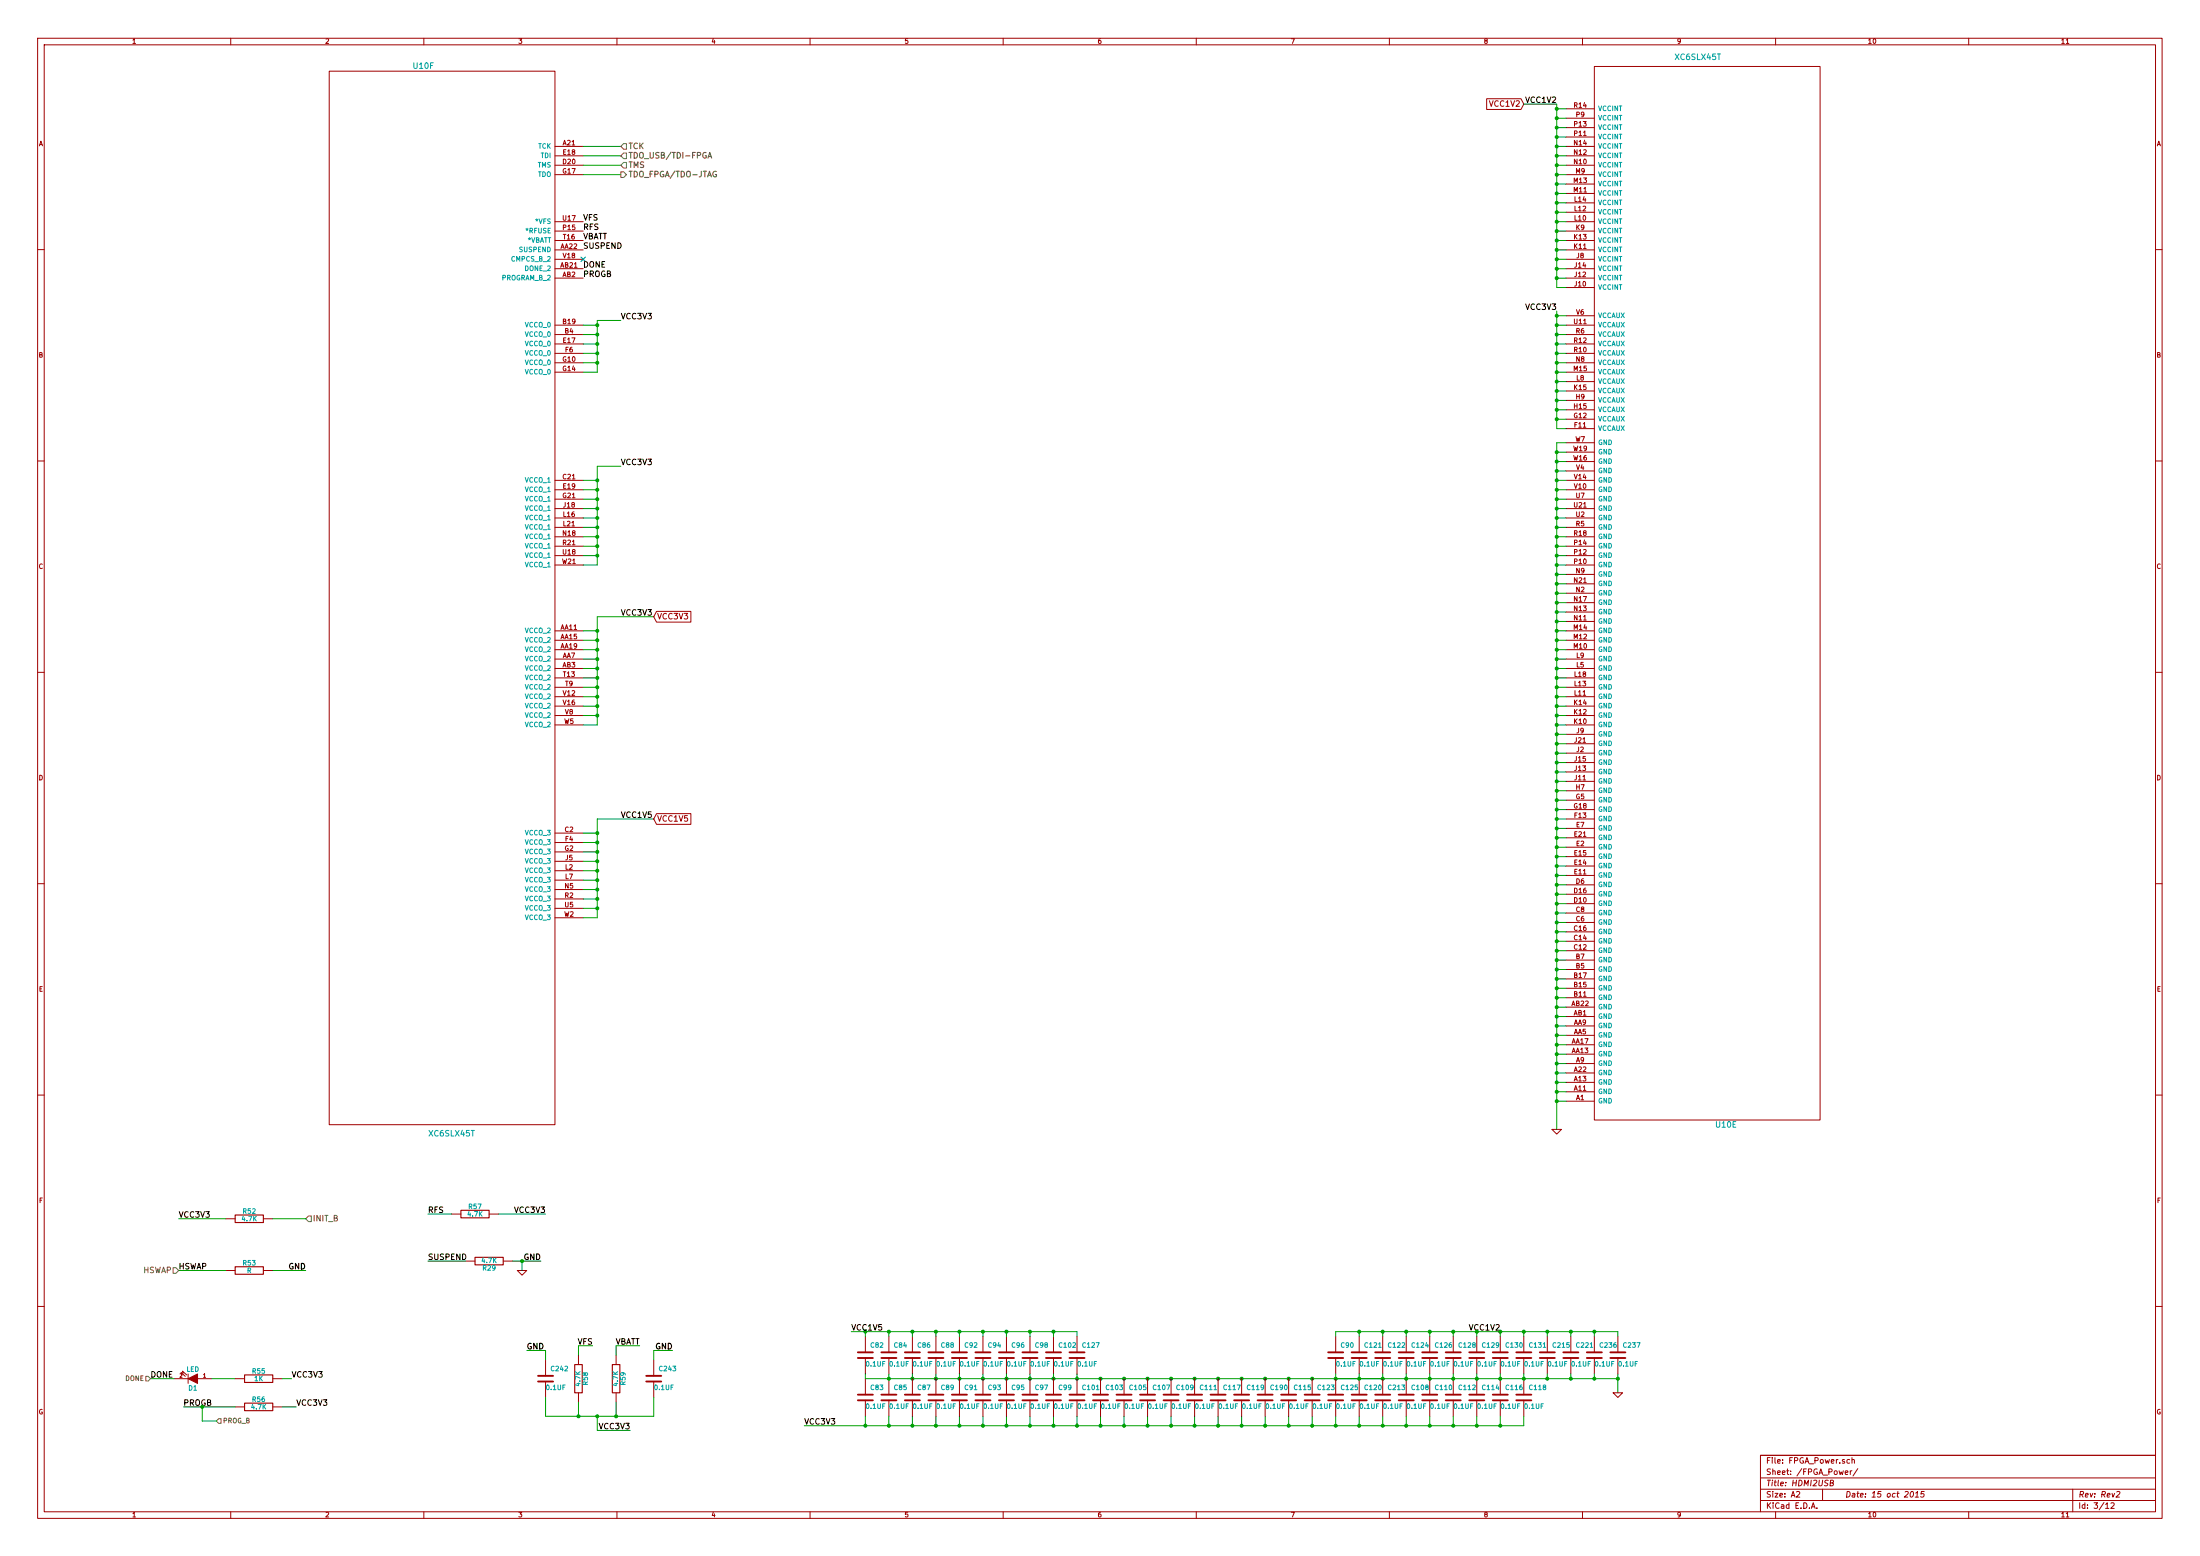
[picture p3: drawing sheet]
<svg xmlns="http://www.w3.org/2000/svg" width="594mm" height="420mm" viewBox="0 0 594 420" stroke-linecap="round" stroke-linejoin="round" font-family="sans-serif">
<g fill="none" stroke="#a00000" stroke-width=".27">
<path d="M10.2 10.3h573.6v399.7h-573.6zM11.9 12.1h570.2v396.1h-570.2zM62.3 10.3v1.8M88.9 19.2h61v284.5h-61zM114.5 10.3v1.8M166.6 10.3v1.8M218.7 10.3v1.8M270.9 10.3v1.8M323 10.3v1.8M375.2 10.3v1.8M427.3 10.3v1.8M430.5 17.9h61v284.5h-61z"/>
<path d="M479.5 10.3v1.8M531.6 10.3v1.8M149.9 39.5h7.6M401.4 26.7h9.3l.8 1.4-.8 1.5h-9.3zM422.9 39.5h7.6M422.9 31.9h7.6M422.9 37h7.6M422.9 34.5h7.6M422.9 29.4h7.6M149.9 44.6h7.6M149.9 47.2h7.6M149.9 59.9h7.6"/>
<path d="M149.9 42.1h7.6M422.9 44.6h7.6M422.9 47.2h7.6M422.9 59.9h7.6M422.9 42.1h7.6M422.9 52.2h7.6M422.9 57.3h7.6M422.9 49.7h7.6M422.9 54.8h7.6M10.2 67.4h1.7M149.9 75.1h7.6M149.9 62.4h7.6"/>
<path d="M149.9 64.9h7.6M149.9 70h7.6M149.9 72.6h7.6M149.9 67.5h7.6M422.9 75.1h7.6M422.9 62.4h7.6M422.9 64.9h7.6M422.9 70h7.6M422.9 72.6h7.6M422.9 67.5h7.6M422.9 77.6h7.6M582.1 67.4h1.7"/>
<path d="M149.9 90.3h7.6M149.9 95.4h7.6M149.9 98h7.6M149.9 92.9h7.6M149.9 87.8h7.6M422.9 90.3h7.6M422.9 95.4h7.6M422.9 98h7.6M422.9 92.9h7.6M422.9 87.8h7.6M422.9 85.3h7.6M149.9 100.5h7.6"/>
<path d="M422.9 100.5h7.6M422.9 119.5h7.6M422.9 103h7.6M422.9 108.1h7.6M422.9 115.7h7.6M422.9 113.2h7.6M422.9 110.7h7.6M422.9 105.6h7.6M10.2 124.5h1.7M149.9 129.7h7.6M149.9 134.8h7.6M149.9 139.9h7.6"/>
<path d="M149.9 137.3h7.6M149.9 132.2h7.6M422.9 129.7h7.6M422.9 134.8h7.6M422.9 139.9h7.6M422.9 137.3h7.6M422.9 132.2h7.6M422.9 127.2h7.6M422.9 124.6h7.6M422.9 122.1h7.6M582.1 124.5h1.7M149.9 142.4h7.6"/>
<path d="M149.9 147.5h7.6M149.9 152.6h7.6M149.9 144.9h7.6M149.9 150h7.6M422.9 142.4h7.6M422.9 147.5h7.6M422.9 152.6h7.6M422.9 144.9h7.6M422.9 150h7.6M422.9 155.1h7.6M422.9 157.6h7.6M149.9 178h7.6"/>
<path d="M149.9 170.3h7.6M149.9 172.9h7.6M149.9 175.4h7.6M177.3 165.1h9.3v2.9h-9.3l-.8-1.5zM422.9 178h7.6M422.9 170.3h7.6M422.9 172.9h7.6M422.9 175.4h7.6M422.9 160.2h7.6M422.9 167.8h7.6M422.9 165.3h7.6M422.9 162.7h7.6"/>
<path d="M10.2 181.6h1.7M149.9 195.7h7.6M149.9 193.2h7.6M149.9 185.6h7.6M149.9 188.1h7.6M149.9 183h7.6M149.9 180.5h7.6M149.9 190.7h7.6M422.9 195.7h7.6M422.9 193.2h7.6M422.9 185.6h7.6M422.9 188.1h7.6"/>
<path d="M422.9 183h7.6M422.9 180.5h7.6M422.9 190.7h7.6M422.9 198.3h7.6M582.1 181.6h1.7M177.3 219.7h9.3v2.9h-9.3l-.8-1.5zM422.9 203.4h7.6M422.9 216.1h7.6M422.9 213.5h7.6M422.9 211h7.6M422.9 200.8h7.6M422.9 208.4h7.6"/>
<path d="M422.9 205.9h7.6M422.9 218.6h7.6M10.2 238.6h1.7M149.9 225h7.6M149.9 230h7.6M149.9 235.1h7.6M149.9 227.5h7.6M149.9 232.6h7.6M149.9 237.7h7.6M422.9 228.8h7.6M422.9 238.9h7.6M422.9 223.7h7.6"/>
<path d="M422.9 236.4h7.6M422.9 226.2h7.6M422.9 221.1h7.6M422.9 233.8h7.6M422.9 231.3h7.6M582.1 238.6h1.7M149.9 242.7h7.6M149.9 247.8h7.6M149.9 240.2h7.6M149.9 245.3h7.6M422.9 249.1h7.6M422.9 259.2h7.6"/>
<path d="M422.9 246.5h7.6M422.9 244h7.6M422.9 256.7h7.6M422.9 254.2h7.6M422.9 251.6h7.6M422.9 241.5h7.6M422.9 261.8h7.6M422.9 269.4h7.6M422.9 274.5h7.6M422.9 266.9h7.6M422.9 279.6h7.6M422.9 264.3h7.6"/>
<path d="M422.9 277h7.6M422.9 271.9h7.6M10.2 295.7h1.7M422.9 297.3h7.6M422.9 287.2h7.6M422.9 294.8h7.6M422.9 289.7h7.6M422.9 292.3h7.6M422.9 284.6h7.6M422.9 282.1h7.6M582.1 295.7h1.7M419.1 305h2.5l-1.2 1.2z"/>
<path d="M61 329.1h2.5M71.1 329.1h2.6M121.9 327.8h2.6M132.1 327.8h2.5M10.2 352.8h1.7M61 343.1h2.5M71.1 343.1h2.6M125.7 340.5h2.6M135.9 340.5h2.5M139.7 343.1h2.5l-1.2 1.2zM582.1 352.8h1.7M47 372.3h3.8"/>
<path d="M49 371.3l-.1-.7 1.1 1M49.4 370.9l-.1-.7 1.1 1.1M50.8 371v2.5M53.3 372.3h3.8M63.5 372.3h2.5M63.5 379.9h2.5M73.7 372.3h2.5M73.7 379.9h2.5M147.3 367.2v4.3M147.3 373v4.4M156.2 365.9v2.6M156.2 376.1v2.5"/>
<path d="M166.4 365.9v2.6M166.4 376.1v2.5M176.5 367.2v4.3M176.5 373v4.4M233.7 360.8v4.4M233.7 366.7v4.3M233.7 372.3v4.3M233.7 378.1v4.3M240 360.8v4.4M240 366.7v4.3M240 372.3v4.3M240 378.1v4.3"/>
<path d="M246.4 360.8v4.4M246.4 366.7v4.3M246.4 372.3v4.3M246.4 378.1v4.3M252.7 360.8v4.4M252.7 366.7v4.3M252.7 372.3v4.3M252.7 378.1v4.3M259.1 360.8v4.4M259.1 366.7v4.3M259.1 372.3v4.3M259.1 378.1v4.3"/>
<path d="M265.4 360.8v4.4M265.4 366.7v4.3M265.4 372.3v4.3M265.4 378.1v4.3M271.8 360.8v4.4M271.8 366.7v4.3M271.8 372.3v4.3M271.8 378.1v4.3M278.1 360.8v4.4M278.1 366.7v4.3M278.1 372.3v4.3M278.1 378.1v4.3"/>
<path d="M284.5 360.8v4.4M284.5 366.7v4.3M284.5 372.3v4.3M284.5 378.1v4.3M290.8 360.8v4.4M290.8 366.7v4.3M290.8 372.3v4.3M290.8 378.1v4.3M297.2 372.3v4.3M297.2 378.1v4.3M303.5 372.3v4.3M303.5 378.1v4.3"/>
<path d="M309.9 372.3v4.3M309.9 378.1v4.3M316.2 372.3v4.3M316.2 378.1v4.3M322.6 372.3v4.3M322.6 378.1v4.3M328.9 372.3v4.3M328.9 378.1v4.3M335.3 372.3v4.3M335.3 378.1v4.3M341.6 372.3v4.3M341.6 378.1v4.3"/>
<path d="M348 372.3v4.3M348 378.1v4.3M354.3 372.3v4.3M354.3 378.1v4.3M360.7 360.8v4.4M360.7 366.7v4.3M360.7 372.3v4.3M360.7 378.1v4.3M367 360.8v4.4M367 366.7v4.3M367 372.3v4.3M367 378.1v4.3"/>
<path d="M373.4 360.8v4.4M373.4 366.7v4.3M373.4 372.3v4.3M373.4 378.1v4.3M379.7 360.8v4.4M379.7 366.7v4.3M379.7 372.3v4.3M379.7 378.1v4.3M386.1 360.8v4.4M386.1 366.7v4.3M386.1 372.3v4.3M386.1 378.1v4.3"/>
<path d="M392.4 360.8v4.4M392.4 366.7v4.3M392.4 372.3v4.3M392.4 378.1v4.3M398.8 360.8v4.4M398.8 366.7v4.3M398.8 372.3v4.3M398.8 378.1v4.3M405.1 360.8v4.4M405.1 366.7v4.3M405.1 372.3v4.3M405.1 378.1v4.3"/>
<path d="M411.5 360.8v4.4M411.5 366.7v4.3M411.5 372.3v4.3M411.5 378.1v4.3M417.8 360.8v4.4M417.8 366.7v4.3M424.2 360.8v4.4M424.2 366.7v4.3M430.5 360.8v4.4M430.5 366.7v4.3M435.6 376.1h2.5l-1.2 1.3zM436.9 360.8v4.4"/>
<path d="M436.9 366.7v4.3M475.4 399.1h106.7M498.3 397.7l.7-.2-.1-.3-.4-.1-.2 .3v.7h.6M499.5 394.2l-.5-.1-.3 .3 .1 .6h.7M499.6 397.1v1.1M500.1 397.1l-.5 .4M500.1 394.3l.6-.1 .1 .9M500.1 393.6v1.5M501.7 396.6l-1.3 1.9M582.1 393h-106.7v15.2M62.3 408.2v1.8M114.5 408.2v1.8"/>
<path d="M166.6 408.2v1.8M218.7 408.2v1.8M270.9 408.2v1.8M323 408.2v1.8M375.2 408.2v1.8M427.3 408.2v1.8M475.4 405.2h106.7M475.4 402.1h106.7M479.5 408.2v1.8M485.1 402.9l.6-.2 .3 .5-.9 1.1h.9M489.1 407.3l.5-1.5 .5 1.5M489.3 406.9h.7"/>
<path d="M490.6 407.2v.1M492.2 402.1v3.1M494.3 400.4l.6-.1 .2-.5-.8-.1-.1 1.5 .8-.1 .1-.4-.3-.3M516.1 402.9l.2-.2a.76 .76 0 0 1 .4 .9 .76 .76 0 0 1-.7 .6l-.2-.9zM517.2 404.3h.9M517.3 403.2l.5-.5-.2 1.6M519.6 402.7h-.7l-.2 .8 .8-.1-.1 .7h-.8M531.6 408.2v1.8M559.7 402.1v6.1M568.6 406.2l.4-.4v1.5M568.6 407.3h.9M570 405.9l.6-.1 .3 .4-.9 1.1h.9"/>
<path d="M571.6 402.9l.6-.2 .3 .3-.2 .4-.9 .9h.9"/>
</g>
<path d="M63.5 328.1h7.6v2h-7.6zM124.5 326.8h7.6v2h-7.6zM128.3 339.5h7.6v2h-7.6zM63.5 342.1h7.6v2h-7.6zM66 371.3h7.7v2h-7.7zM66 378.9h7.7v2h-7.7zM155.2 368.5h2v7.6h-2zM165.4 368.5h2v7.6h-2z" fill="none" stroke="#a00000" stroke-width=".3"/>
<g fill="none" stroke="#a00000" stroke-width=".51">
<path d="M145.3 373h4.1M145.3 371.5h4.1M174.5 373h4.1M174.5 371.5h4.1M231.6 366.7h4.1M231.6 365.2h4.1M231.6 378.1h4.1M231.6 376.6h4.1M238 366.7h4.1M238 365.2h4.1M238 378.1h4.1M238 376.6h4.1"/>
<path d="M244.3 366.7h4.1M244.3 365.2h4.1M244.3 378.1h4.1M244.3 376.6h4.1M250.7 366.7h4.1M250.7 365.2h4.1M250.7 378.1h4.1M250.7 376.6h4.1M257 366.7h4.1M257 365.2h4.1M257 378.1h4.1M257 376.6h4.1"/>
<path d="M263.4 366.7h4.1M263.4 365.2h4.1M263.4 378.1h4.1M263.4 376.6h4.1M269.7 366.7h4.1M269.7 365.2h4.1M269.7 378.1h4.1M269.7 376.6h4.1M276.1 366.7h4.1M276.1 365.2h4.1M276.1 378.1h4.1M276.1 376.6h4.1"/>
<path d="M282.4 366.7h4.1M282.4 365.2h4.1M282.4 378.1h4.1M282.4 376.6h4.1M288.8 366.7h4.1M288.8 365.2h4.1M288.8 378.1h4.1M288.8 376.6h4.1M295.1 378.1h4.1M295.1 376.6h4.1M301.5 378.1h4.1M301.5 376.6h4.1"/>
<path d="M307.8 378.1h4.1M307.8 376.6h4.1M314.2 378.1h4.1M314.2 376.6h4.1M320.5 378.1h4.1M320.5 376.6h4.1M326.9 378.1h4.1M326.9 376.6h4.1M333.2 378.1h4.1M333.2 376.6h4.1M339.6 378.1h4.1M339.6 376.6h4.1"/>
<path d="M345.9 378.1h4.1M345.9 376.6h4.1M352.3 378.1h4.1M352.3 376.6h4.1M358.6 366.7h4.1M358.6 365.2h4.1M358.6 378.1h4.1M358.6 376.6h4.1M365 366.7h4.1M365 365.2h4.1M365 378.1h4.1M365 376.6h4.1"/>
<path d="M371.3 366.7h4.1M371.3 365.2h4.1M371.3 378.1h4.1M371.3 376.6h4.1M377.7 366.7h4.1M377.7 365.2h4.1M377.7 378.1h4.1M377.7 376.6h4.1M384 366.7h4.1M384 365.2h4.1M384 378.1h4.1M384 376.6h4.1"/>
<path d="M390.4 366.7h4.1M390.4 365.2h4.1M390.4 378.1h4.1M390.4 376.6h4.1M396.7 366.7h4.1M396.7 365.2h4.1M396.7 378.1h4.1M396.7 376.6h4.1M403.1 366.7h4.1M403.1 365.2h4.1M403.1 378.1h4.1M403.1 376.6h4.1"/>
<path d="M409.4 366.7h4.1M409.4 365.2h4.1M409.4 378.1h4.1M409.4 376.6h4.1M415.8 366.7h4.1M415.8 365.2h4.1M422.1 366.7h4.1M422.1 365.2h4.1M428.5 366.7h4.1M428.5 365.2h4.1M434.8 366.7h4.1M434.8 365.2h4.1"/>
</g>
<g fill="none" stroke="#00a000" stroke-width=".27">
<path d="M157.5 39.5h10.1M411.5 28.1h8.9v49.5h2.5M420.4 29.4h2.5M420.4 31.9h2.5M420.4 34.5h2.5M420.4 37h2.5M420.4 39.5h2.5M157.5 42.1h10.1M157.5 44.6h10.1M157.5 47.2h10.1M420.4 42.1h2.5M420.4 44.6h2.5"/>
<path d="M420.4 47.2h2.5M420.4 49.7h2.5M420.4 52.2h2.5M420.4 54.8h2.5M420.4 57.3h2.5M420.4 59.9h2.5M420.4 62.4h2.5M420.4 64.9h2.5M420.4 67.5h2.5M420.4 70h2.5M420.4 72.6h2.5M420.4 75.1h2.5"/>
<path d="M157.5 87.8h3.8M157.5 90.3h3.8M157.5 92.9h3.8M157.5 95.4h3.8M157.5 98h3.8M167.6 86.5h-6.3v14h-3.8M420.4 87.8h2.5M420.4 90.3h2.5M420.4 92.9h2.5M420.4 95.4h2.5M420.4 98h2.5M420.4 84v31.7h2.5"/>
<path d="M420.4 85.3h2.5M420.4 100.5h2.5M420.4 103h2.5M420.4 105.6h2.5M420.4 108.1h2.5M420.4 110.7h2.5M420.4 113.2h2.5M422.9 119.5h-2.5v185.5M157.5 129.7h3.8M157.5 132.2h3.8M157.5 134.8h3.8M157.5 137.3h3.8"/>
<path d="M157.5 139.9h3.8M167.6 125.9h-6.3v26.7h-3.8M420.4 129.7h2.5M420.4 132.2h2.5M420.4 134.8h2.5M420.4 137.3h2.5M420.4 139.9h2.5M420.4 122.1h2.5M420.4 127.2h2.5M420.4 124.6h2.5M157.5 142.4h3.8M157.5 144.9h3.8"/>
<path d="M157.5 147.5h3.8M157.5 150h3.8M420.4 152.6h2.5M420.4 142.4h2.5M420.4 144.9h2.5M420.4 147.5h2.5M420.4 150h2.5M420.4 155.1h2.5M420.4 157.6h2.5M157.5 170.3h3.8M157.5 172.9h3.8M157.5 175.4h3.8"/>
<path d="M157.5 178h3.8M176.5 166.5h-15.2v29.2h-3.8M420.4 170.3h2.5M420.4 172.9h2.5M420.4 175.4h2.5M420.4 178h2.5M420.4 160.2h2.5M420.4 162.7h2.5M420.4 165.3h2.5M420.4 167.8h2.5M157.5 180.5h3.8M157.5 183h3.8"/>
<path d="M157.5 185.6h3.8M157.5 188.1h3.8M157.5 190.7h3.8M157.5 193.2h3.8M420.4 195.7h2.5M420.4 180.5h2.5M420.4 183h2.5M420.4 185.6h2.5M420.4 188.1h2.5M420.4 190.7h2.5M420.4 193.2h2.5M420.4 198.3h2.5"/>
<path d="M420.4 200.8h2.5M420.4 203.4h2.5M420.4 205.9h2.5M420.4 208.4h2.5M420.4 211h2.5M420.4 213.5h2.5M420.4 216.1h2.5M420.4 218.6h2.5M157.5 225h3.8M157.5 237.7h3.8M157.5 235.1h3.8M157.5 232.6h3.8"/>
<path d="M157.5 230h3.8M157.5 227.5h3.8M176.5 221.1h-15.2v26.7h-3.8M420.4 221.1h2.5M420.4 223.7h2.5M420.4 226.2h2.5M420.4 228.8h2.5M420.4 231.3h2.5M420.4 233.8h2.5M420.4 236.4h2.5M420.4 238.9h2.5M157.5 245.3h3.8"/>
<path d="M157.5 242.7h3.8M157.5 240.2h3.8M420.4 241.5h2.5M420.4 244h2.5M420.4 246.5h2.5M420.4 249.1h2.5M420.4 251.6h2.5M420.4 254.2h2.5M420.4 256.7h2.5M420.4 259.2h2.5M420.4 261.8h2.5M420.4 264.3h2.5"/>
<path d="M420.4 266.9h2.5M420.4 269.4h2.5M420.4 271.9h2.5M420.4 274.5h2.5M420.4 277h2.5M420.4 279.6h2.5M420.4 297.3h2.5M420.4 282.1h2.5M420.4 284.6h2.5M420.4 287.2h2.5M420.4 289.7h2.5M420.4 292.3h2.5"/>
<path d="M420.4 294.8h2.5M48.3 329.1h12.7M73.7 329.1h8.8M115.6 327.8h6.3M134.6 327.8h12.7M48.3 343.1h12.7M73.7 343.1h8.8M115.6 340.5h10.1M138.4 340.5h7.6M141 340.5v2.6M229.9 359.6h60.9v1.2M233.7 359.6v1.2"/>
<path d="M240 359.6v1.2M246.4 359.6v1.2M252.7 359.6v1.2M259.1 359.6v1.2M265.4 359.6v1.2M271.8 359.6v1.2M278.1 359.6v1.2M284.5 359.6v1.2M367 359.6v1.2M373.4 359.6v1.2M379.7 359.6v1.2M386.1 359.6v1.2"/>
<path d="M392.4 359.6v1.2M398.8 359.6v1.2M405.1 359.6v1.2M411.5 359.6v1.2M417.8 359.6v1.2M424.2 359.6v1.2M430.5 359.6v1.2M40.6 372.3h6.4M49.5 379.9h14M54.6 379.9v3.8h3.8M57.1 372.3h6.4M76.2 372.3h2.5"/>
<path d="M76.2 379.9h3.8M142.2 364.7h5.1v2.5M147.3 377.4v5h29.2v-5M156.2 378.6v3.8M160 363.4h-3.8v2.5M166.4 378.6v3.8M172.7 363.4h-6.3v2.5M181.6 364.7h-5.1v2.5M233.7 371v1.3h203.2M240 371v1.3M246.4 371v1.3M252.7 371v1.3"/>
<path d="M259.1 371v1.3M265.4 371v1.3M271.8 371v1.3M278.1 371v1.3M284.5 371v1.3M290.8 371v1.3M360.7 360.8v-1.2h76.2v1.2M360.7 371v1.3M367 371v1.3M373.4 371v1.3M379.7 371v1.3M386.1 371v1.3"/>
<path d="M392.4 371v1.3M398.8 371v1.3M405.1 371v1.3M411.5 371v1.3M417.8 371v1.3M424.2 371v1.3M430.5 371v1.3M436.9 371v5.1M161.3 382.4v3.8h8.9M233.7 382.4v2.6M240 382.4v2.6M246.4 382.4v2.6"/>
<path d="M252.7 382.4v2.6M259.1 382.4v2.6M265.4 382.4v2.6M271.8 382.4v2.6M278.1 382.4v2.6M284.5 382.4v2.6M290.8 382.4v2.6M297.2 382.4v2.6M303.5 382.4v2.6M309.9 382.4v2.6M316.2 382.4v2.6M322.6 382.4v2.6"/>
<path d="M328.9 382.4v2.6M335.3 382.4v2.6M341.6 382.4v2.6M348 382.4v2.6M354.3 382.4v2.6M360.7 382.4v2.6M367 382.4v2.6M373.4 382.4v2.6M379.7 382.4v2.6M386.1 382.4v2.6M392.4 382.4v2.6M398.8 382.4v2.6"/>
<path d="M405.1 382.4v2.6M411.5 382.4v2.6h-194.3"/>
</g>
<g fill="#00a000" stroke="#00a000" stroke-width=".27">
<circle cx="161.3" cy="245.3" r=".41"/>
<circle cx="161.3" cy="242.7" r=".41"/>
<circle cx="161.3" cy="240.2" r=".41"/>
<circle cx="161.3" cy="237.7" r=".41"/>
<circle cx="161.3" cy="235.1" r=".41"/>
<circle cx="161.3" cy="232.6" r=".41"/>
<circle cx="161.3" cy="230" r=".41"/>
<circle cx="161.3" cy="227.5" r=".41"/>
<circle cx="161.3" cy="172.9" r=".41"/>
<circle cx="161.3" cy="175.4" r=".41"/>
<circle cx="161.3" cy="178" r=".41"/>
<circle cx="161.3" cy="180.5" r=".41"/>
<circle cx="161.3" cy="183" r=".41"/>
<circle cx="161.3" cy="185.6" r=".41"/>
<circle cx="161.3" cy="188.1" r=".41"/>
<circle cx="161.3" cy="190.7" r=".41"/>
<circle cx="161.3" cy="193.2" r=".41"/>
<circle cx="161.3" cy="132.2" r=".41"/>
<circle cx="161.3" cy="134.8" r=".41"/>
<circle cx="161.3" cy="137.3" r=".41"/>
<circle cx="161.3" cy="139.9" r=".41"/>
<circle cx="161.3" cy="142.4" r=".41"/>
<circle cx="161.3" cy="144.9" r=".41"/>
<circle cx="161.3" cy="147.5" r=".41"/>
<circle cx="161.3" cy="150" r=".41"/>
<circle cx="161.3" cy="90.3" r=".41"/>
<circle cx="161.3" cy="92.9" r=".41"/>
<circle cx="161.3" cy="95.4" r=".41"/>
<circle cx="161.3" cy="98" r=".41"/>
<circle cx="420.4" cy="122.1" r=".41"/>
<circle cx="420.4" cy="127.2" r=".41"/>
<circle cx="420.4" cy="124.6" r=".41"/>
<circle cx="420.4" cy="129.7" r=".41"/>
<circle cx="420.4" cy="132.2" r=".41"/>
<circle cx="420.4" cy="134.8" r=".41"/>
<circle cx="420.4" cy="137.3" r=".41"/>
<circle cx="420.4" cy="139.9" r=".41"/>
<circle cx="420.4" cy="142.4" r=".41"/>
<circle cx="420.4" cy="144.9" r=".41"/>
<circle cx="420.4" cy="147.5" r=".41"/>
<circle cx="420.4" cy="150" r=".41"/>
<circle cx="420.4" cy="152.6" r=".41"/>
<circle cx="420.4" cy="155.1" r=".41"/>
<circle cx="420.4" cy="157.6" r=".41"/>
<circle cx="420.4" cy="160.2" r=".41"/>
<circle cx="420.4" cy="162.7" r=".41"/>
<circle cx="420.4" cy="165.3" r=".41"/>
<circle cx="420.4" cy="167.8" r=".41"/>
<circle cx="420.4" cy="170.3" r=".41"/>
<circle cx="420.4" cy="172.9" r=".41"/>
<circle cx="420.4" cy="175.4" r=".41"/>
<circle cx="420.4" cy="178" r=".41"/>
<circle cx="420.4" cy="180.5" r=".41"/>
<circle cx="420.4" cy="183" r=".41"/>
<circle cx="420.4" cy="185.6" r=".41"/>
<circle cx="420.4" cy="188.1" r=".41"/>
<circle cx="420.4" cy="190.7" r=".41"/>
<circle cx="420.4" cy="193.2" r=".41"/>
<circle cx="420.4" cy="195.7" r=".41"/>
<circle cx="420.4" cy="198.3" r=".41"/>
<circle cx="420.4" cy="200.8" r=".41"/>
<circle cx="420.4" cy="203.4" r=".41"/>
<circle cx="420.4" cy="205.9" r=".41"/>
<circle cx="420.4" cy="208.4" r=".41"/>
<circle cx="420.4" cy="211" r=".41"/>
<circle cx="420.4" cy="213.5" r=".41"/>
<circle cx="420.4" cy="216.1" r=".41"/>
<circle cx="420.4" cy="218.6" r=".41"/>
<circle cx="420.4" cy="221.1" r=".41"/>
<circle cx="420.4" cy="223.7" r=".41"/>
<circle cx="420.4" cy="226.2" r=".41"/>
<circle cx="420.4" cy="228.8" r=".41"/>
<circle cx="420.4" cy="231.3" r=".41"/>
<circle cx="420.4" cy="233.8" r=".41"/>
<circle cx="420.4" cy="236.4" r=".41"/>
<circle cx="420.4" cy="238.9" r=".41"/>
<circle cx="420.4" cy="241.5" r=".41"/>
<circle cx="420.4" cy="244" r=".41"/>
<circle cx="420.4" cy="246.5" r=".41"/>
<circle cx="420.4" cy="249.1" r=".41"/>
<circle cx="420.4" cy="251.6" r=".41"/>
<circle cx="420.4" cy="254.2" r=".41"/>
<circle cx="420.4" cy="256.7" r=".41"/>
<circle cx="420.4" cy="259.2" r=".41"/>
<circle cx="420.4" cy="261.8" r=".41"/>
<circle cx="420.4" cy="264.3" r=".41"/>
<circle cx="420.4" cy="266.9" r=".41"/>
<circle cx="420.4" cy="269.4" r=".41"/>
<circle cx="420.4" cy="271.9" r=".41"/>
<circle cx="420.4" cy="274.5" r=".41"/>
<circle cx="420.4" cy="277" r=".41"/>
<circle cx="420.4" cy="279.6" r=".41"/>
<circle cx="420.4" cy="282.1" r=".41"/>
<circle cx="420.4" cy="284.6" r=".41"/>
<circle cx="420.4" cy="287.2" r=".41"/>
<circle cx="420.4" cy="289.7" r=".41"/>
<circle cx="420.4" cy="292.3" r=".41"/>
<circle cx="420.4" cy="294.8" r=".41"/>
<circle cx="420.4" cy="297.3" r=".41"/>
<circle cx="420.4" cy="87.8" r=".41"/>
<circle cx="420.4" cy="90.3" r=".41"/>
<circle cx="420.4" cy="92.9" r=".41"/>
<circle cx="420.4" cy="95.4" r=".41"/>
<circle cx="420.4" cy="98" r=".41"/>
<circle cx="420.4" cy="100.5" r=".41"/>
<circle cx="420.4" cy="103" r=".41"/>
<circle cx="420.4" cy="105.6" r=".41"/>
<circle cx="420.4" cy="108.1" r=".41"/>
<circle cx="420.4" cy="110.7" r=".41"/>
<circle cx="420.4" cy="113.2" r=".41"/>
<circle cx="420.4" cy="31.9" r=".41"/>
<circle cx="420.4" cy="34.5" r=".41"/>
<circle cx="420.4" cy="37" r=".41"/>
<circle cx="420.4" cy="39.5" r=".41"/>
<circle cx="420.4" cy="42.1" r=".41"/>
<circle cx="420.4" cy="44.6" r=".41"/>
<circle cx="420.4" cy="47.2" r=".41"/>
<circle cx="420.4" cy="49.7" r=".41"/>
<circle cx="420.4" cy="52.2" r=".41"/>
<circle cx="420.4" cy="54.8" r=".41"/>
<circle cx="420.4" cy="57.3" r=".41"/>
<circle cx="420.4" cy="59.9" r=".41"/>
<circle cx="420.4" cy="62.4" r=".41"/>
<circle cx="420.4" cy="64.9" r=".41"/>
<circle cx="420.4" cy="67.5" r=".41"/>
<circle cx="420.4" cy="70" r=".41"/>
<circle cx="420.4" cy="72.6" r=".41"/>
<circle cx="420.4" cy="75.1" r=".41"/>
<circle cx="420.4" cy="85.3" r=".41"/>
<circle cx="420.4" cy="29.4" r=".41"/>
<circle cx="284.5" cy="359.6" r=".41"/>
<circle cx="278.1" cy="359.6" r=".41"/>
<circle cx="271.8" cy="359.6" r=".41"/>
<circle cx="265.4" cy="359.6" r=".41"/>
<circle cx="259.1" cy="359.6" r=".41"/>
<circle cx="252.7" cy="359.6" r=".41"/>
<circle cx="246.4" cy="359.6" r=".41"/>
<circle cx="240" cy="359.6" r=".41"/>
<circle cx="240" cy="372.3" r=".41"/>
<circle cx="246.4" cy="372.3" r=".41"/>
<circle cx="252.7" cy="372.3" r=".41"/>
<circle cx="259.1" cy="372.3" r=".41"/>
<circle cx="265.4" cy="372.3" r=".41"/>
<circle cx="271.8" cy="372.3" r=".41"/>
<circle cx="278.1" cy="372.3" r=".41"/>
<circle cx="284.5" cy="372.3" r=".41"/>
<circle cx="290.8" cy="372.3" r=".41"/>
<circle cx="297.2" cy="372.3" r=".41"/>
<circle cx="303.5" cy="372.3" r=".41"/>
<circle cx="309.9" cy="372.3" r=".41"/>
<circle cx="316.2" cy="372.3" r=".41"/>
<circle cx="322.6" cy="372.3" r=".41"/>
<circle cx="328.9" cy="372.3" r=".41"/>
<circle cx="240" cy="385" r=".41"/>
<circle cx="246.4" cy="385" r=".41"/>
<circle cx="252.7" cy="385" r=".41"/>
<circle cx="259.1" cy="385" r=".41"/>
<circle cx="265.4" cy="385" r=".41"/>
<circle cx="271.8" cy="385" r=".41"/>
<circle cx="278.1" cy="385" r=".41"/>
<circle cx="284.5" cy="385" r=".41"/>
<circle cx="290.8" cy="385" r=".41"/>
<circle cx="297.2" cy="385" r=".41"/>
<circle cx="303.5" cy="385" r=".41"/>
<circle cx="335.3" cy="372.3" r=".41"/>
<circle cx="341.6" cy="372.3" r=".41"/>
<circle cx="348" cy="372.3" r=".41"/>
<circle cx="354.3" cy="372.3" r=".41"/>
<circle cx="360.7" cy="372.3" r=".41"/>
<circle cx="360.7" cy="385" r=".41"/>
<circle cx="354.3" cy="385" r=".41"/>
<circle cx="348" cy="385" r=".41"/>
<circle cx="341.6" cy="385" r=".41"/>
<circle cx="335.3" cy="385" r=".41"/>
<circle cx="328.9" cy="385" r=".41"/>
<circle cx="322.6" cy="385" r=".41"/>
<circle cx="316.2" cy="385" r=".41"/>
<circle cx="233.7" cy="385" r=".41"/>
<circle cx="373.4" cy="372.3" r=".41"/>
<circle cx="392.4" cy="372.3" r=".41"/>
<circle cx="386.1" cy="372.3" r=".41"/>
<circle cx="379.7" cy="372.3" r=".41"/>
<circle cx="161.3" cy="170.3" r=".41"/>
<circle cx="161.3" cy="87.8" r=".41"/>
<circle cx="161.3" cy="129.7" r=".41"/>
<circle cx="161.3" cy="225" r=".41"/>
<circle cx="367" cy="385" r=".41"/>
<circle cx="379.7" cy="359.6" r=".41"/>
<circle cx="386.1" cy="359.6" r=".41"/>
<circle cx="392.4" cy="359.6" r=".41"/>
<circle cx="398.8" cy="372.3" r=".41"/>
<circle cx="405.1" cy="372.3" r=".41"/>
<circle cx="411.5" cy="372.3" r=".41"/>
<circle cx="309.9" cy="385" r=".41"/>
<circle cx="367" cy="372.3" r=".41"/>
<circle cx="411.5" cy="359.6" r=".41"/>
<circle cx="417.8" cy="359.6" r=".41"/>
<circle cx="424.2" cy="359.6" r=".41"/>
<circle cx="430.5" cy="359.6" r=".41"/>
<circle cx="417.8" cy="372.3" r=".41"/>
<circle cx="424.2" cy="372.3" r=".41"/>
<circle cx="430.5" cy="372.3" r=".41"/>
<circle cx="436.9" cy="372.3" r=".41"/>
<circle cx="373.4" cy="359.6" r=".41"/>
<circle cx="367" cy="359.6" r=".41"/>
<circle cx="161.3" cy="382.4" r=".41"/>
<circle cx="156.2" cy="382.4" r=".41"/>
<circle cx="166.4" cy="382.4" r=".41"/>
<circle cx="141" cy="340.5" r=".41"/>
<circle cx="373.4" cy="385" r=".41"/>
<circle cx="379.7" cy="385" r=".41"/>
<circle cx="386.1" cy="385" r=".41"/>
<circle cx="392.4" cy="385" r=".41"/>
<circle cx="398.8" cy="385" r=".41"/>
<circle cx="405.1" cy="385" r=".41"/>
</g>
<path d="M50.8 372.3l2.5-1.3v2.5z" fill="#a00000" stroke="#a00000" stroke-width=".27"/>
<path d="M167.6 39.5l.8-.7h.8v1.5h-.8zM167.6 42.1l.8-.8h.8v1.5h-.8zM167.6 46.4h.8l.8 .8-.8 .7h-.8zM168.4 43.9h.8v1.5h-.8l-.8-.8zM82.5 329.1l.8-.8h.8v1.6h-.8zM46.7 342.3h.8l.8 .8-.8 .7h-.8zM39.4 371.6h.6l.6 .7-.6 .6h-.6zM59.1 383.1h.6v1.2h-.6l-.7-.6z" fill="none" stroke="#808000" stroke-width=".27"/>
<path d="M191.2 42.7l.5-1.5 .5 1.5M191.3 42.3h.7M193.4 46.3a.7 .7 0 0 0-.9 .7 .7 .7 0 0 0 1 .6v-.5h-.3" fill="none" stroke="#808000" stroke-width=".3"/>
<path d="M156.9 69.4l1.2 1.2M158.1 69.4l-1.2 1.2" fill="none" stroke="#0000c0" stroke-width=".27"/>
<g font-size="2.1" fill="#00a0a0">
<text x="452.5" y="16.2">XC6SLX45T</text>
<text x="111.7" y="18.6">U10F</text>
<text x="463.4" y="304.5">U10E</text>
<text x="116" y="306.9">XC6SLX45T</text>
</g>
<g font-size="2.1" fill="#a00000">
<text x="402.3" y="28.9">VCC1V2</text>
<text x="177.4" y="167.3">VCC3V3</text>
<text x="177.4" y="221.9">VCC1V5</text>
<text x="476.9" y="395.3">File: FPGA_Power.sch</text>
<text x="476.9" y="401.4">Title: HDMI2USB</text>
<text x="476.9" y="398.3">Sheet: /FPGA_Power/</text>
<text x="476.9" y="407.5">KiCad E.D.A.</text>
<text x="476.9" y="404.4">Size: A2</text>
<text x="498.2" y="404.4">Date: 15 oct 2015</text>
<text x="561.2" y="404.4">Rev: Rev2</text>
<text x="561.2" y="407.5">Id: 3/12</text>
</g>
<g font-size="2.1">
<text x="412.1" y="27.9">VCC1V2</text>
<text x="157.5" y="59.6">VFS</text>
<text x="157.5" y="62.1">RFS</text>
<text x="157.5" y="64.7">VBATT</text>
<text x="157.5" y="67.2">SUSPEND</text>
<text x="157.5" y="72.3">DONE</text>
<text x="157.5" y="74.8">PROGB</text>
<text x="412.1" y="83.7">VCC3V3</text>
<text x="167.6" y="86.3">VCC3V3</text>
<text x="167.6" y="125.6">VCC3V3</text>
<text x="167.6" y="166.3">VCC3V3</text>
<text x="167.6" y="220.9">VCC1V5</text>
<text x="48.3" y="328.8">VCC3V3</text>
<text x="115.6" y="327.6">RFS</text>
<text x="139.1" y="327.6">VCC3V3</text>
<text x="115.6" y="340.3">SUSPEND</text>
<text x="141.3" y="340.3">GND</text>
<text x="48.3" y="342.8">HSWAP</text>
<text x="77.8" y="342.8">GND</text>
<text x="229.9" y="359.3">VCC1V5</text>
<text x="142.2" y="364.4">GND</text>
<text x="155.9" y="363.1">VFS</text>
<text x="165.6" y="363.1">VBATT</text>
<text x="176.9" y="364.4">GND</text>
<text x="40.6" y="372">DONE</text>
<text x="78.7" y="372">VCC3V3</text>
<text x="80" y="379.6">VCC3V3</text>
<text x="161.9" y="386">VCC3V3</text>
<text x="217.2" y="384.7">VCC3V3</text>
</g>
<g font-size="2.1" fill="#808000">
<text x="169.7" y="40.3">TCK</text>
<text x="169.7" y="42.8">TDO_USB/TDI-FPGA</text>
<text x="169.7" y="45.4">TMS</text>
<text x="169.7" y="47.9">TDO_FPGA/TDO-JTAG</text>
<text x="84.5" y="329.9">INIT_B</text>
<text x="38.4" y="343.8">HSWAP</text>
</g>
<g font-size="2.1" fill="#00a000">
<text x="396.9" y="359.3">VCC1V2</text>
<text x="49.5" y="379.6">PROGB</text>
</g>
<g font-size="1.8" fill="#a00000">
<text x="35.8" y="11.9">1</text>
<text x="87.9" y="11.9">2</text>
<text x="140.1" y="11.9">3</text>
<text x="192.2" y="11.9">4</text>
<text x="244.3" y="11.9">5</text>
<text x="296.5" y="11.9">6</text>
<text x="348.6" y="11.9">7</text>
<text x="400.8" y="11.9">8</text>
<text x="452.9" y="11.9">9</text>
<text x="504.6" y="11.9">10</text>
<text x="556.7" y="11.9">11</text>
<text x="425.1" y="29.1">R14</text>
<text x="425.1" y="34.2">P13</text>
<text x="425.7" y="31.7">P9</text>
<text x="10.4" y="39.5">A</text>
<text x="152" y="39.3">A21</text>
<text x="152.1" y="41.8">E18</text>
<text x="425.1" y="41.8">N12</text>
<text x="425.1" y="39.3">N14</text>
<text x="425.1" y="36.7">P11</text>
<text x="582.3" y="39.5">A</text>
<text x="152" y="46.9">G17</text>
<text x="152" y="44.4">D20</text>
<text x="425.1" y="44.4">N10</text>
<text x="425.5" y="46.9">M9</text>
<text x="425" y="52">M11</text>
<text x="425" y="49.4">M13</text>
<text x="152" y="59.6">U17</text>
<text x="425.2" y="59.6">L10</text>
<text x="425.2" y="57.1">L12</text>
<text x="425.2" y="54.5">L14</text>
<text x="152.1" y="62.1">P15</text>
<text x="152.1" y="64.7">T16</text>
<text x="425.1" y="64.7">K13</text>
<text x="425.6" y="62.1">K9</text>
<text x="151.4" y="67.2">AA22</text>
<text x="152.1" y="69.8">V18</text>
<text x="425.1" y="67.2">K11</text>
<text x="425.8" y="69.8">J8</text>
<text x="151.4" y="72.3">AB21</text>
<text x="151.9" y="74.8">AB2</text>
<text x="425.2" y="77.4">J10</text>
<text x="425.2" y="74.8">J12</text>
<text x="425.2" y="72.3">J14</text>
<text x="152" y="87.5">B19</text>
<text x="425.1" y="87.5">U11</text>
<text x="425.7" y="85">V6</text>
<text x="152.1" y="92.6">E17</text>
<text x="152.6" y="90.1">B4</text>
<text x="152.7" y="95.2">F6</text>
<text x="425.1" y="95.2">R10</text>
<text x="425.1" y="92.6">R12</text>
<text x="425.6" y="90.1">R6</text>
<text x="10.4" y="96.6">B</text>
<text x="152" y="97.7">G10</text>
<text x="152" y="100.2">G14</text>
<text x="425" y="100.2">M15</text>
<text x="425.6" y="97.7">N8</text>
<text x="582.3" y="96.6">B</text>
<text x="425.1" y="105.3">K15</text>
<text x="425.6" y="107.9">H9</text>
<text x="425.7" y="102.8">L8</text>
<text x="425" y="112.9">G12</text>
<text x="425.1" y="110.4">H15</text>
<text x="425.2" y="115.5">F11</text>
<text x="425.4" y="119.3">W7</text>
<text x="424.9" y="124.4">W16</text>
<text x="424.9" y="121.8">W19</text>
<text x="152" y="129.5">C21</text>
<text x="152.1" y="132">E19</text>
<text x="425.1" y="132">V10</text>
<text x="425.1" y="129.5">V14</text>
<text x="425.7" y="126.9">V4</text>
<text x="152" y="134.5">G21</text>
<text x="152.2" y="137.1">J18</text>
<text x="425.1" y="137.1">U21</text>
<text x="425.6" y="134.5">U7</text>
<text x="152.1" y="142.2">L21</text>
<text x="152.1" y="139.6">L16</text>
<text x="425.6" y="139.6">U2</text>
<text x="425.6" y="142.2">R5</text>
<text x="152" y="147.2">R21</text>
<text x="152" y="144.7">N18</text>
<text x="152" y="149.8">U18</text>
<text x="425.1" y="144.7">R18</text>
<text x="425.1" y="149.8">P12</text>
<text x="425.1" y="147.2">P14</text>
<text x="10.4" y="153.7">C</text>
<text x="151.9" y="152.3">W21</text>
<text x="425.1" y="152.3">P10</text>
<text x="425.6" y="154.9">N9</text>
<text x="582.3" y="153.7">C</text>
<text x="425.1" y="157.4">N21</text>
<text x="425.6" y="159.9">N2</text>
<text x="425.1" y="167.6">N11</text>
<text x="425.1" y="165">N13</text>
<text x="425.1" y="162.5">N17</text>
<text x="151.4" y="170.1">AA11</text>
<text x="151.4" y="172.6">AA15</text>
<text x="425" y="172.6">M12</text>
<text x="425" y="170.1">M14</text>
<text x="151.4" y="175.2">AA19</text>
<text x="151.9" y="177.7">AA7</text>
<text x="425" y="175.2">M10</text>
<text x="425.7" y="177.7">L9</text>
<text x="151.9" y="180.3">AB3</text>
<text x="152.1" y="182.8">T13</text>
<text x="152.7" y="185.3">T9</text>
<text x="425.2" y="185.3">L13</text>
<text x="425.2" y="182.8">L18</text>
<text x="425.7" y="180.3">L5</text>
<text x="152.1" y="187.9">V12</text>
<text x="152.1" y="190.4">V16</text>
<text x="425.1" y="190.4">K14</text>
<text x="425.2" y="187.9">L11</text>
<text x="152.3" y="195.5">W5</text>
<text x="152.6" y="193">V8</text>
<text x="425.1" y="195.5">K10</text>
<text x="425.1" y="193">K12</text>
<text x="425.2" y="200.6">J21</text>
<text x="425.8" y="203.1">J2</text>
<text x="425.8" y="198">J9</text>
<text x="425.2" y="208.2">J13</text>
<text x="425.2" y="205.7">J15</text>
<text x="10.4" y="210.7">D</text>
<text x="425.2" y="210.7">J11</text>
<text x="425.6" y="215.8">G5</text>
<text x="425.6" y="213.3">H7</text>
<text x="582.3" y="210.7">D</text>
<text x="425" y="218.4">G18</text>
<text x="425.2" y="220.9">F13</text>
<text x="152.6" y="224.7">C2</text>
<text x="152.7" y="227.2">F4</text>
<text x="425.1" y="226">E21</text>
<text x="425.7" y="223.4">E7</text>
<text x="152.5" y="229.8">G2</text>
<text x="152.7" y="232.3">J5</text>
<text x="425.1" y="233.6">E14</text>
<text x="425.1" y="231.1">E15</text>
<text x="425.7" y="228.5">E2</text>
<text x="152.6" y="239.9">N5</text>
<text x="152.7" y="234.9">L2</text>
<text x="152.7" y="237.4">L7</text>
<text x="425.1" y="236.1">E11</text>
<text x="425.6" y="238.7">D6</text>
<text x="152.6" y="242.5">R2</text>
<text x="152.6" y="245">U5</text>
<text x="425.1" y="243.8">D10</text>
<text x="425.1" y="241.2">D16</text>
<text x="152.3" y="247.6">W2</text>
<text x="425.1" y="251.4">C16</text>
<text x="425.6" y="248.8">C6</text>
<text x="425.6" y="246.3">C8</text>
<text x="425.1" y="256.5">C12</text>
<text x="425.1" y="253.9">C14</text>
<text x="425.6" y="261.5">B5</text>
<text x="425.6" y="259">B7</text>
<text x="10.5" y="267.8">E</text>
<text x="425.1" y="269.2">B11</text>
<text x="425.1" y="266.6">B15</text>
<text x="425.1" y="264.1">B17</text>
<text x="582.4" y="267.8">E</text>
<text x="424.5" y="271.7">AB22</text>
<text x="425" y="274.2">AB1</text>
<text x="424.5" y="281.9">AA17</text>
<text x="425" y="279.3">AA5</text>
<text x="425" y="276.8">AA9</text>
<text x="424.5" y="284.4">AA13</text>
<text x="425.6" y="286.9">A9</text>
<text x="425.1" y="289.5">A22</text>
<text x="425.1" y="292">A13</text>
<text x="425.1" y="294.6">A11</text>
<text x="425.6" y="297.1">A1</text>
<text x="10.5" y="324.9">F</text>
<text x="582.4" y="324.9">F</text>
<text x="10.4" y="382">G</text>
<text x="582.3" y="382">G</text>
<text x="35.8" y="409.7">1</text>
<text x="87.9" y="409.7">2</text>
<text x="140.1" y="409.7">3</text>
<text x="192.2" y="409.7">4</text>
<text x="244.3" y="409.7">5</text>
<text x="296.5" y="409.7">6</text>
<text x="348.6" y="409.7">7</text>
<text x="400.8" y="409.7">8</text>
<text x="452.9" y="409.7">9</text>
<text x="504.6" y="409.7">10</text>
<text x="556.7" y="409.7">11</text>
</g>
<g font-size="1.8" fill="#00a0a0">
<text x="431.5" y="32.6">VCCINT</text>
<text x="431.5" y="35.1">VCCINT</text>
<text x="431.5" y="30">VCCINT</text>
<text x="145.2" y="40.2">TCK</text>
<text x="431.5" y="37.6">VCCINT</text>
<text x="431.5" y="40.2">VCCINT</text>
<text x="145.1" y="45.3">TMS</text>
<text x="145.1" y="47.8">TDO</text>
<text x="146" y="42.7">TDI</text>
<text x="431.5" y="47.8">VCCINT</text>
<text x="431.5" y="45.3">VCCINT</text>
<text x="431.5" y="42.7">VCCINT</text>
<text x="431.5" y="52.9">VCCINT</text>
<text x="431.5" y="50.3">VCCINT</text>
<text x="431.5" y="58">VCCINT</text>
<text x="431.5" y="55.4">VCCINT</text>
<text x="142.2" y="63">*RFUSE</text>
<text x="142.3" y="65.6">*VBATT</text>
<text x="144.7" y="60.5">*VFS</text>
<text x="431.5" y="63">VCCINT</text>
<text x="431.5" y="60.5">VCCINT</text>
<text x="431.5" y="65.6">VCCINT</text>
<text x="138.2" y="70.7">CMPCS_B_2</text>
<text x="140.3" y="68.1">SUSPEND</text>
<text x="431.5" y="70.7">VCCINT</text>
<text x="431.5" y="68.1">VCCINT</text>
<text x="135.4" y="75.7">PROGRAM_B_2</text>
<text x="141.8" y="73.2">DONE_2</text>
<text x="431.5" y="75.7">VCCINT</text>
<text x="431.5" y="73.2">VCCINT</text>
<text x="431.5" y="78.3">VCCINT</text>
<text x="141.8" y="88.4">VCCO_0</text>
<text x="431.5" y="85.9">VCCAUX</text>
<text x="431.5" y="88.4">VCCAUX</text>
<text x="141.8" y="91">VCCO_0</text>
<text x="141.8" y="93.5">VCCO_0</text>
<text x="431.5" y="91">VCCAUX</text>
<text x="431.5" y="93.5">VCCAUX</text>
<text x="141.8" y="96.1">VCCO_0</text>
<text x="141.8" y="98.6">VCCO_0</text>
<text x="141.8" y="101.1">VCCO_0</text>
<text x="431.5" y="98.6">VCCAUX</text>
<text x="431.5" y="96.1">VCCAUX</text>
<text x="431.5" y="101.1">VCCAUX</text>
<text x="431.5" y="103.7">VCCAUX</text>
<text x="431.5" y="106.2">VCCAUX</text>
<text x="431.5" y="108.8">VCCAUX</text>
<text x="431.5" y="113.8">VCCAUX</text>
<text x="431.5" y="111.3">VCCAUX</text>
<text x="431.5" y="116.4">VCCAUX</text>
<text x="431.5" y="120.2">GND</text>
<text x="431.5" y="125.3">GND</text>
<text x="431.5" y="122.7">GND</text>
<text x="141.8" y="130.3">VCCO_1</text>
<text x="431.5" y="127.8">GND</text>
<text x="431.5" y="130.3">GND</text>
<text x="141.8" y="135.4">VCCO_1</text>
<text x="141.8" y="138">VCCO_1</text>
<text x="141.8" y="132.9">VCCO_1</text>
<text x="431.5" y="135.4">GND</text>
<text x="431.5" y="132.9">GND</text>
<text x="431.5" y="138">GND</text>
<text x="141.8" y="143">VCCO_1</text>
<text x="141.8" y="140.5">VCCO_1</text>
<text x="431.5" y="140.5">GND</text>
<text x="431.5" y="143">GND</text>
<text x="141.8" y="148.1">VCCO_1</text>
<text x="141.8" y="145.6">VCCO_1</text>
<text x="431.5" y="148.1">GND</text>
<text x="431.5" y="145.6">GND</text>
<text x="141.8" y="153.2">VCCO_1</text>
<text x="141.8" y="150.7">VCCO_1</text>
<text x="431.5" y="155.7">GND</text>
<text x="431.5" y="153.2">GND</text>
<text x="431.5" y="150.7">GND</text>
<text x="431.5" y="160.8">GND</text>
<text x="431.5" y="158.3">GND</text>
<text x="431.5" y="165.9">GND</text>
<text x="431.5" y="163.4">GND</text>
<text x="141.8" y="171">VCCO_2</text>
<text x="141.8" y="173.5">VCCO_2</text>
<text x="431.5" y="168.4">GND</text>
<text x="431.5" y="173.5">GND</text>
<text x="431.5" y="171">GND</text>
<text x="141.8" y="178.6">VCCO_2</text>
<text x="141.8" y="176.1">VCCO_2</text>
<text x="431.5" y="178.6">GND</text>
<text x="431.5" y="176.1">GND</text>
<text x="141.8" y="183.7">VCCO_2</text>
<text x="141.8" y="181.1">VCCO_2</text>
<text x="431.5" y="181.1">GND</text>
<text x="431.5" y="183.7">GND</text>
<text x="141.8" y="186.2">VCCO_2</text>
<text x="141.8" y="188.8">VCCO_2</text>
<text x="141.8" y="191.3">VCCO_2</text>
<text x="431.5" y="188.8">GND</text>
<text x="431.5" y="186.2">GND</text>
<text x="431.5" y="191.3">GND</text>
<text x="141.8" y="196.4">VCCO_2</text>
<text x="141.8" y="193.8">VCCO_2</text>
<text x="431.5" y="196.4">GND</text>
<text x="431.5" y="193.8">GND</text>
<text x="431.5" y="198.9">GND</text>
<text x="431.5" y="201.5">GND</text>
<text x="431.5" y="204">GND</text>
<text x="431.5" y="209.1">GND</text>
<text x="431.5" y="206.5">GND</text>
<text x="431.5" y="214.2">GND</text>
<text x="431.5" y="211.6">GND</text>
<text x="431.5" y="216.7">GND</text>
<text x="431.5" y="221.8">GND</text>
<text x="431.5" y="219.2">GND</text>
<text x="141.8" y="225.6">VCCO_3</text>
<text x="431.5" y="224.3">GND</text>
<text x="431.5" y="226.9">GND</text>
<text x="141.8" y="230.7">VCCO_3</text>
<text x="141.8" y="228.1">VCCO_3</text>
<text x="141.8" y="233.2">VCCO_3</text>
<text x="431.5" y="229.4">GND</text>
<text x="431.5" y="231.9">GND</text>
<text x="141.8" y="235.8">VCCO_3</text>
<text x="141.8" y="238.3">VCCO_3</text>
<text x="431.5" y="239.6">GND</text>
<text x="431.5" y="237">GND</text>
<text x="431.5" y="234.5">GND</text>
<text x="141.8" y="243.4">VCCO_3</text>
<text x="141.8" y="240.8">VCCO_3</text>
<text x="141.8" y="245.9">VCCO_3</text>
<text x="431.5" y="244.6">GND</text>
<text x="431.5" y="242.1">GND</text>
<text x="141.8" y="248.5">VCCO_3</text>
<text x="431.5" y="249.7">GND</text>
<text x="431.5" y="247.2">GND</text>
<text x="431.5" y="257.3">GND</text>
<text x="431.5" y="254.8">GND</text>
<text x="431.5" y="252.3">GND</text>
<text x="431.5" y="262.4">GND</text>
<text x="431.5" y="259.9">GND</text>
<text x="431.5" y="267.5">GND</text>
<text x="431.5" y="265">GND</text>
<text x="431.5" y="270">GND</text>
<text x="431.5" y="275.1">GND</text>
<text x="431.5" y="272.6">GND</text>
<text x="431.5" y="280.2">GND</text>
<text x="431.5" y="277.7">GND</text>
<text x="431.5" y="287.8">GND</text>
<text x="431.5" y="285.3">GND</text>
<text x="431.5" y="282.7">GND</text>
<text x="431.5" y="290.4">GND</text>
<text x="431.5" y="292.9">GND</text>
<text x="431.5" y="298">GND</text>
<text x="431.5" y="295.4">GND</text>
<text x="65.5" y="329.8">4.7K</text>
<text x="65.7" y="327.8">R52</text>
<text x="126.4" y="328.5">4.7K</text>
<text x="126.6" y="326.5">R57</text>
<text x="65.7" y="341.7">R53</text>
<text x="130.2" y="341.1">4.7K</text>
<text x="66.7" y="343.8">R</text>
<text x="130.5" y="343.1">R29</text>
<text x="235.2" y="363.9">C82</text>
<text x="241.5" y="363.9">C84</text>
<text x="247.9" y="363.9">C86</text>
<text x="254.2" y="363.9">C88</text>
<text x="260.6" y="363.9">C92</text>
<text x="266.9" y="363.9">C94</text>
<text x="273.3" y="363.9">C96</text>
<text x="279.6" y="363.9">C98</text>
<text x="286.1" y="363.9">C102</text>
<text x="292.5" y="363.9">C127</text>
<text x="362.2" y="363.9">C90</text>
<text x="368.7" y="363.9">C121</text>
<text x="375" y="363.9">C122</text>
<text x="381.4" y="363.9">C124</text>
<text x="387.7" y="363.9">C126</text>
<text x="394.1" y="363.9">C128</text>
<text x="400.4" y="363.9">C129</text>
<text x="406.8" y="363.9">C130</text>
<text x="413.1" y="363.9">C131</text>
<text x="419.5" y="363.9">C215</text>
<text x="425.8" y="363.9">C221</text>
<text x="432.2" y="363.9">C236</text>
<text x="438.5" y="363.9">C237</text>
<text x="50.3" y="370.5">LED</text>
<text x="68.2" y="371">R55</text>
<text x="148.9" y="370.3">C242</text>
<text x="178.2" y="370.3">C243</text>
<text x="234" y="369">0.1UF</text>
<text x="240.3" y="369">0.1UF</text>
<text x="246.7" y="369">0.1UF</text>
<text x="253" y="369">0.1UF</text>
<text x="259.4" y="369">0.1UF</text>
<text x="265.7" y="369">0.1UF</text>
<text x="272.1" y="369">0.1UF</text>
<text x="278.4" y="369">0.1UF</text>
<text x="284.8" y="369">0.1UF</text>
<text x="291.1" y="369">0.1UF</text>
<text x="361" y="369">0.1UF</text>
<text x="367.3" y="369">0.1UF</text>
<text x="373.7" y="369">0.1UF</text>
<text x="380" y="369">0.1UF</text>
<text x="386.4" y="369">0.1UF</text>
<text x="392.7" y="369">0.1UF</text>
<text x="399.1" y="369">0.1UF</text>
<text x="405.4" y="369">0.1UF</text>
<text x="411.8" y="369">0.1UF</text>
<text x="418.1" y="369">0.1UF</text>
<text x="424.5" y="369">0.1UF</text>
<text x="430.8" y="369">0.1UF</text>
<text x="437.2" y="369">0.1UF</text>
<text x="51" y="375.5">D1</text>
<text x="68.7" y="373">1K</text>
<text x="147.6" y="375.4">0.1UF</text>
<text x="156.8" y="374.1" transform="rotate(-90 156.8 374.1)">4.7K</text>
<text x="158.8" y="373.9" transform="rotate(-90 158.8 373.9)">R58</text>
<text x="166.9" y="374.1" transform="rotate(-90 166.9 374.1)">4.7K</text>
<text x="169" y="373.9" transform="rotate(-90 169 373.9)">R59</text>
<text x="176.8" y="375.4">0.1UF</text>
<text x="235.2" y="375.4">C83</text>
<text x="241.5" y="375.4">C85</text>
<text x="247.9" y="375.4">C87</text>
<text x="254.2" y="375.4">C89</text>
<text x="260.6" y="375.4">C91</text>
<text x="266.9" y="375.4">C93</text>
<text x="273.3" y="375.4">C95</text>
<text x="279.6" y="375.4">C97</text>
<text x="286" y="375.4">C99</text>
<text x="292.5" y="375.4">C101</text>
<text x="298.8" y="375.4">C103</text>
<text x="305.2" y="375.4">C105</text>
<text x="311.5" y="375.4">C107</text>
<text x="317.9" y="375.4">C109</text>
<text x="324.2" y="375.4">C111</text>
<text x="330.6" y="375.4">C117</text>
<text x="336.9" y="375.4">C119</text>
<text x="343.3" y="375.4">C190</text>
<text x="349.6" y="375.4">C115</text>
<text x="356" y="375.4">C123</text>
<text x="362.3" y="375.4">C125</text>
<text x="368.7" y="375.4">C120</text>
<text x="375" y="375.4">C213</text>
<text x="381.4" y="375.4">C108</text>
<text x="387.7" y="375.4">C110</text>
<text x="394.1" y="375.4">C112</text>
<text x="400.4" y="375.4">C114</text>
<text x="406.8" y="375.4">C116</text>
<text x="413.1" y="375.4">C118</text>
<text x="68" y="380.6">4.7K</text>
<text x="68.2" y="378.6">R56</text>
<text x="234" y="380.5">0.1UF</text>
<text x="240.3" y="380.5">0.1UF</text>
<text x="246.7" y="380.5">0.1UF</text>
<text x="253" y="380.5">0.1UF</text>
<text x="259.4" y="380.5">0.1UF</text>
<text x="265.7" y="380.5">0.1UF</text>
<text x="272.1" y="380.5">0.1UF</text>
<text x="278.4" y="380.5">0.1UF</text>
<text x="284.8" y="380.5">0.1UF</text>
<text x="291.1" y="380.5">0.1UF</text>
<text x="297.5" y="380.5">0.1UF</text>
<text x="303.8" y="380.5">0.1UF</text>
<text x="310.2" y="380.5">0.1UF</text>
<text x="316.5" y="380.5">0.1UF</text>
<text x="322.9" y="380.5">0.1UF</text>
<text x="329.2" y="380.5">0.1UF</text>
<text x="335.6" y="380.5">0.1UF</text>
<text x="341.9" y="380.5">0.1UF</text>
<text x="348.3" y="380.5">0.1UF</text>
<text x="354.6" y="380.5">0.1UF</text>
<text x="361" y="380.5">0.1UF</text>
<text x="367.3" y="380.5">0.1UF</text>
<text x="373.7" y="380.5">0.1UF</text>
<text x="380" y="380.5">0.1UF</text>
<text x="386.4" y="380.5">0.1UF</text>
<text x="392.7" y="380.5">0.1UF</text>
<text x="399.1" y="380.5">0.1UF</text>
<text x="405.4" y="380.5">0.1UF</text>
<text x="411.8" y="380.5">0.1UF</text>
</g>
<g font-size="1.8" fill="#808000">
<text x="33.8" y="372.9">DONE</text>
<text x="60.2" y="384.3">PROG_B</text>
</g>
<g font-size="1.4" fill="#a00000">
<text x="48.5" y="372">2</text>
<text x="54.9" y="372">1</text>
</g>
</svg>
